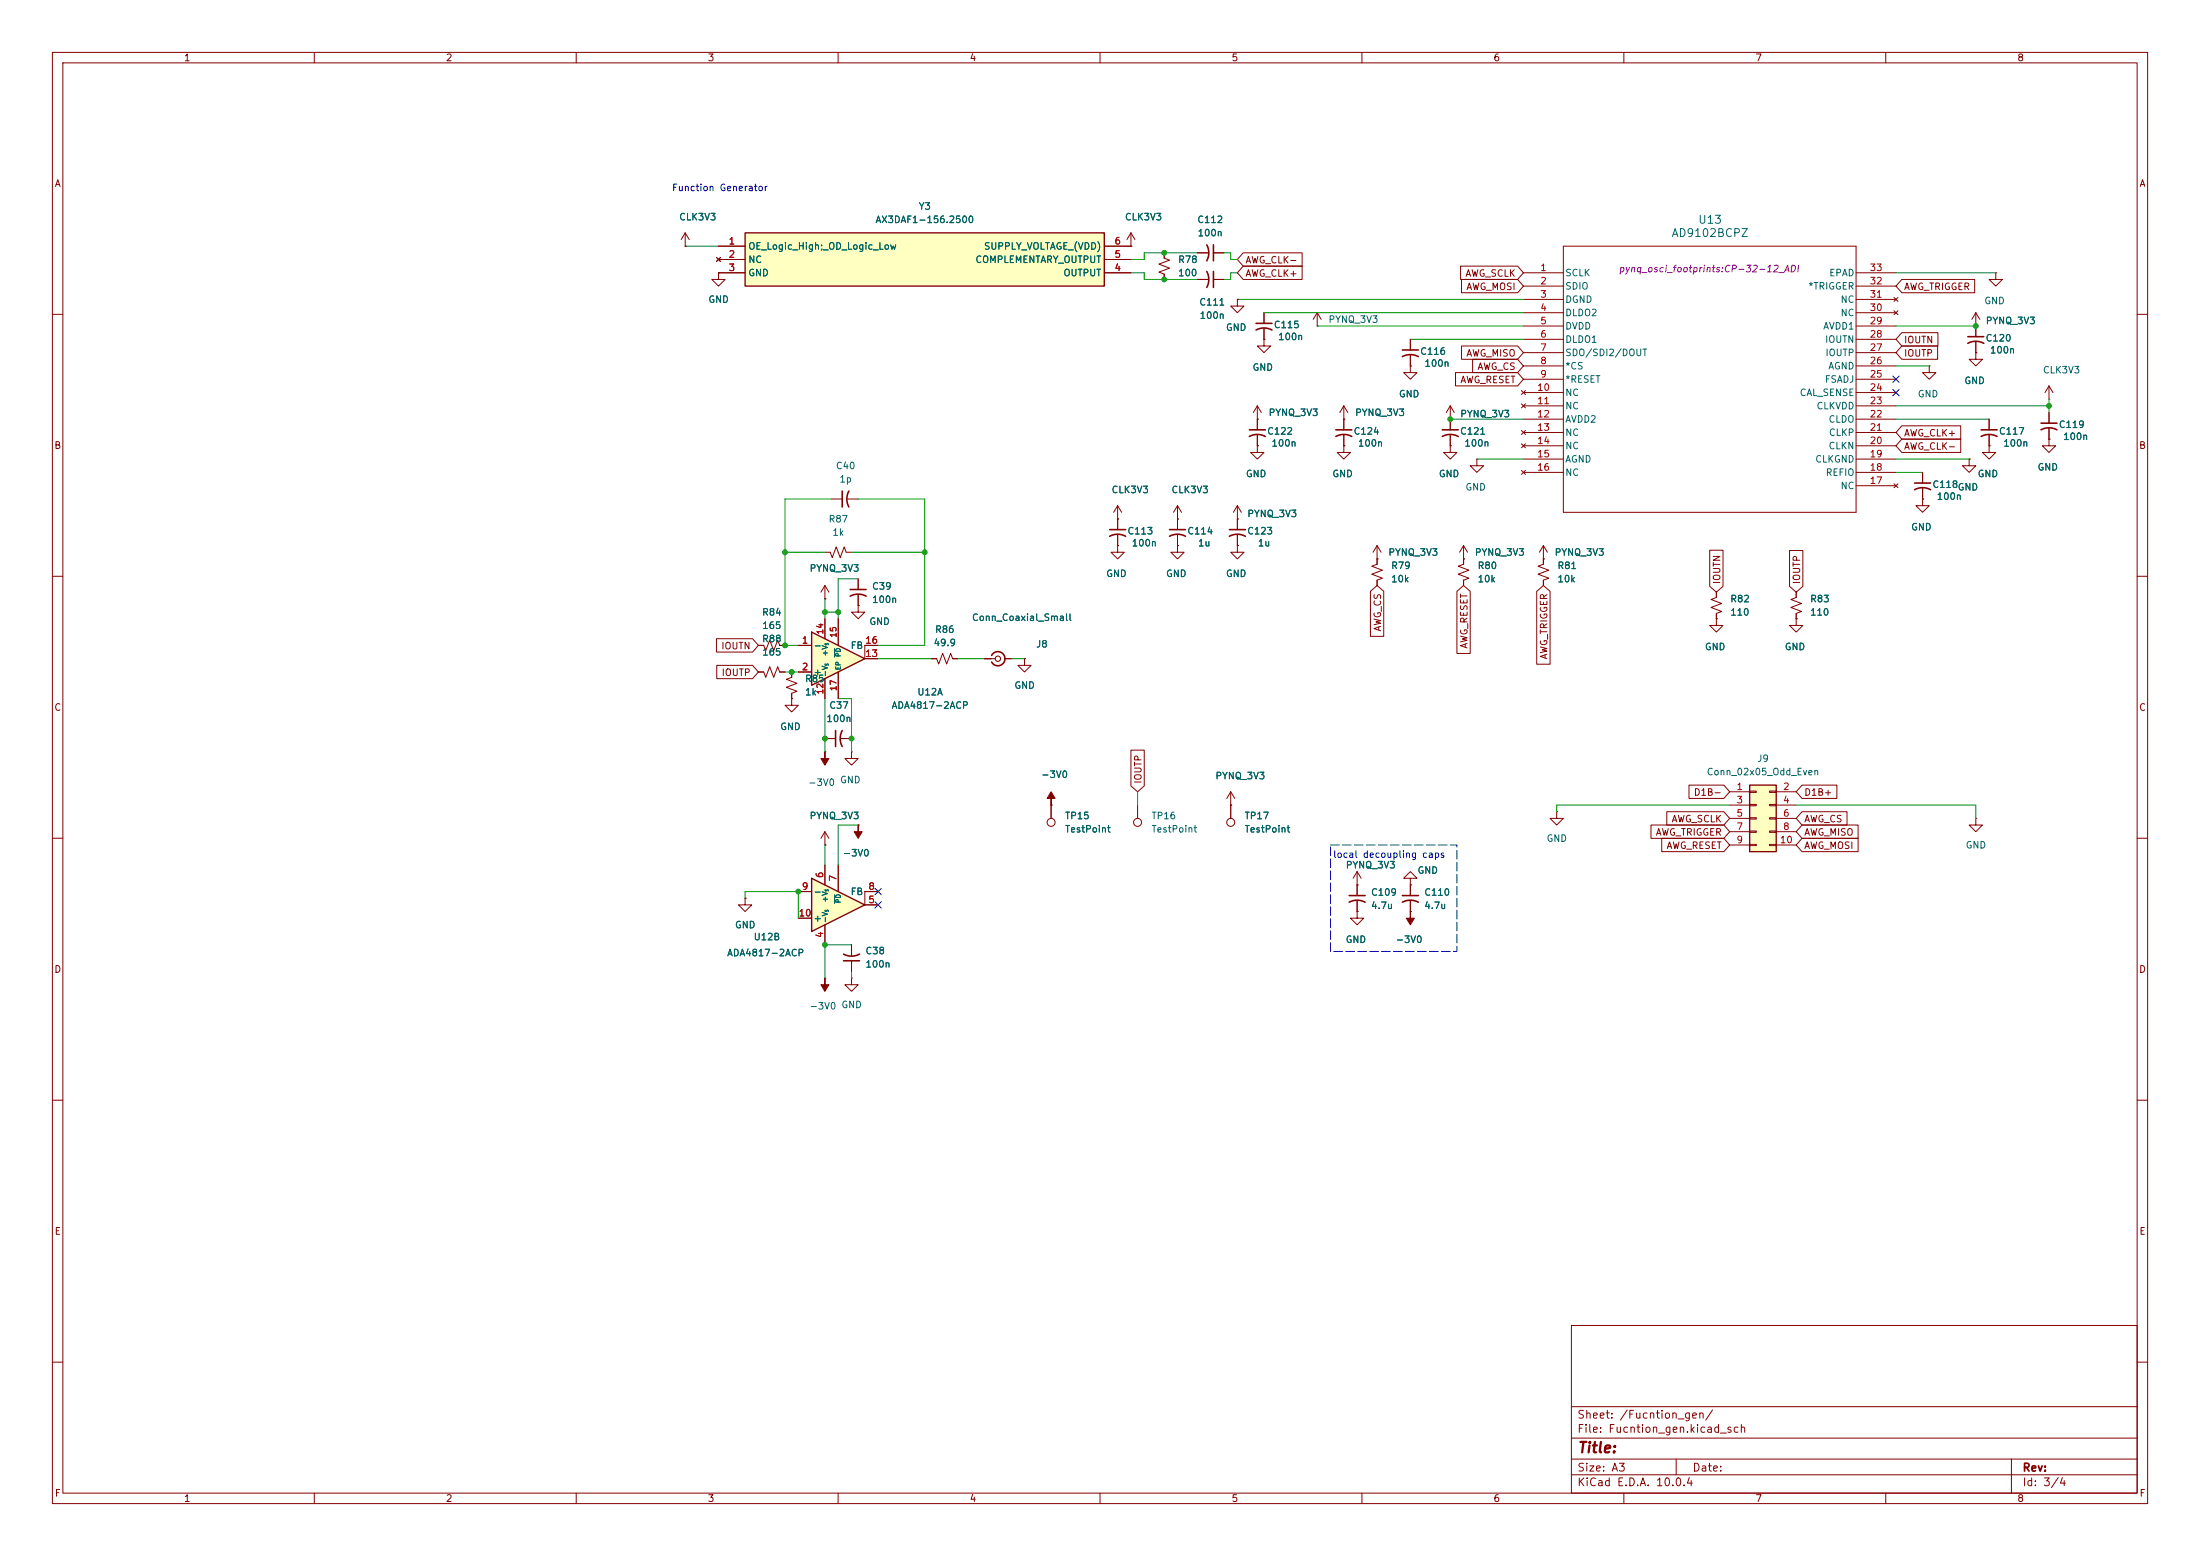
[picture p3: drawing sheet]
<svg xmlns="http://www.w3.org/2000/svg" width="420mm" height="297mm" viewBox="0 0 420 297" stroke-linecap="round" stroke-linejoin="round" font-family="sans-serif">
<g fill="none" stroke="#840000" stroke-width=".19">
<path d="M10 10h400v277h-400zM12 12h396v273h-396zM60 10v2M110 10v2M160 10v2M210 10v2M260 10v2M310 10v2M360 10v2M137.2 52.1v1.2h1.2l-1.2 1.3-1.3-1.3h1.3M137.2 52.1h.1M228.6 53.3h2"/>
<path d="M231.6 53.3h2.1M10 60h2M391.2 78.7v2.1M408 60h2M391.2 81.8v2M10 110h2M408 110h2M10 160h2M408 160h2M10 210h2M408 210h2M300 253h108v32h-108z"/>
<path d="M10 260h2M300 278.5h108M300 274.5h108M300 268.5h108M320 278.5v3M384 278.5v6.5M408 260h2M60 285v2M110 285v2M160 285v2M210 285v2M260 285v2"/>
<path d="M300 281.5h108M310 285v2M360 285v2"/>
</g>
<path d="M230.4 51.8a3.2 3.2 0 0 1 0 3.1M231.6 51.8v3.1M389.6 82a3.2 3.2 0 0 1 3.1 0M389.6 80.8h3.1" fill="none" stroke="#840000" stroke-width=".3"/>
<path d="M142.2 44.5h68.6v10.1h-68.6z" fill="#ffffc2"/>
<path d="M142.2 44.5h68.6v10.1h-68.6z" fill="none" stroke="#840000" stroke-width=".25"/>
<g fill="none" stroke="#840000" stroke-width=".19">
<path d="M130.8 47h.1M130.8 44.5l-.8 1.2M130.8 44.5l.8 1.2M130.8 44.5v2.5M136.8 49.1l.7 .8M137.2 47h5M137.2 49.5h5M137.2 52.1h5M137.5 49.1l-.7 .8M210.8 47h5.1M210.8 49.5h5.1M210.8 52.1h5.1"/>
<path d="M391.2 76.2h.1M391.2 73.7l-.8 1.2M391.2 73.7l.7 1.2M391.2 73.7v2.5M158.7 95.3h2.1M161.8 95.3h2M379.7 85.1v1.3h1.3l-1.3 1.2-1.2-1.2h1.2M379.7 85.1h.1M157.5 105.4h1l.4 1 .7-2 .8 2 .8-2 .3 1h1.1M157.5 114.3h.1M157.5 111.8l-.8 1.2M157.5 111.8l.7 1.2"/>
<path d="M157.5 111.8v2.5M294.6 106.7h.1M294.6 104.1l-.7 1.3M294.6 104.1l.8 1.3M294.6 104.1v2.6"/>
</g>
<path d="M160.8 93.7v3.1M162.1 93.7a3.2 3.2 0 0 0 0 3.1" fill="none" stroke="#840000" stroke-width=".3"/>
<path d="M334 149.9h5.1v12.7h-5.1z" fill="#ffffc2"/>
<path d="M334 149.9h5.1v12.7h-5.1z" fill="none" stroke="#840000" stroke-width=".25"/>
<g fill="none" stroke="#840000" stroke-width=".19">
<path d="M290.8 52.1h7.6M290.8 54.6h7.6M290.8 59.7h7.6M290.8 57.2h7.6M298.4 47h55.9v50.8h-55.9zM354.3 52.1h7.6M354.3 54.6h7.6M354.3 59.7h7.6M354.3 57.2h7.6M361.6 59.3l.7 .8M361.6 56.8l.7 .7M362.3 59.3l-.7 .8"/>
<path d="M362.3 56.8l-.7 .7M290.4 74.5l.8 .8M290.4 77.1l.8 .8M290.8 62.2h7.6M290.8 67.3h7.6M290.8 74.9h7.6M290.8 77.5h7.6M290.8 72.4h7.6M290.8 64.8h7.6M290.8 69.9h7.6M291.2 74.5l-.8 .8M291.2 77.1l-.8 .8"/>
<path d="M354.3 62.2h7.6M354.3 67.3h7.6M354.3 74.9h7.6M354.3 77.5h7.6M354.3 72.4h7.6M354.3 64.8h7.6M354.3 69.9h7.6M290.4 82.2l.8 .7M290.4 84.7l.8 .8M290.4 89.8l.8 .8M290.8 80h7.6M290.8 82.6h7.6"/>
<path d="M290.8 85.1h7.6M290.8 90.2h7.6M290.8 87.6h7.6M291.2 82.2l-.8 .7M291.2 84.7l-.8 .8M291.2 89.8l-.8 .8M354.3 80h7.6M354.3 82.6h7.6M354.3 85.1h7.6M354.3 90.2h7.6M354.3 92.7h7.6M354.3 87.6h7.6"/>
<path d="M361.6 92.3l.7 .8M362.3 92.3l-.7 .8M294.6 106.7v1l-1 .4 2.1 .7-2.1 .8 2.1 .8-1.1 .3v1.1M327.7 118.1v1.3h1.2l-1.2 1.3-1.3-1.3h1.3M327.7 118.1h.1M327.7 113v1l-1.1 .4 2.1 .8-2.1 .8 2.1 .7-1 .4v1M342.9 118.1v1.3h1.3l-1.3 1.3-1.3-1.3h1.3M342.9 118.1h.1M342.9 113v1l-1 .4 2 .8-2 .8 2 .7-1 .4v1M330.2 151.1h3.8M330.2 153.7h3.8M330.2 156.2h3.8"/>
<path d="M330.2 158.8h3.8M334 151h1.3v.3h-1.3zM334 153.5h1.3v.3h-1.3zM334 156.1h1.3v.2h-1.3zM334 158.6h1.3v.3h-1.3zM337.8 151h1.3v.3h-1.3zM337.8 153.5h1.3v.3h-1.3zM337.8 156.1h1.3v.2h-1.3zM337.8 158.6h1.3v.3h-1.3zM339.1 151.1h3.8M339.1 153.7h3.8M339.1 156.2h3.8"/>
<path d="M339.1 158.8h3.8M330.2 161.3h3.8M334 161.2h1.3v.2h-1.3zM337.8 161.2h1.3v.2h-1.3zM339.1 161.3h3.8"/>
</g>
<path d="M154.9 167.6l10.2 5.1-10.2 5.1z" fill="#ffffc2"/>
<path d="M154.9 167.6l10.2 5.1-10.2 5.1z" fill="none" stroke="#840000" stroke-width=".25"/>
<g fill="none" stroke="#840000" stroke-width=".19">
<path d="M163.8 115.6v1.2h1.3l-1.3 1.3-1.2-1.3h1.2M163.8 115.6h.1M163.8 110.5v2M163.8 113.5v2.1M144.8 123.2h1l.4 1 .7-2 .8 2 .8-2 .3 1h1.1M177.8 125.7h1l.4 1 .8-2 .7 2 .8-2 .4 1h1M157.5 141h2M160.5 141h2.1M297.2 154.9v1.3h1.2l-1.2 1.3-1.3-1.3h1.3M297.2 154.9h.1M142.2 171.5v1.2h1.3l-1.3 1.3-1.2-1.3h1.2M142.2 171.5h.1"/>
<path d="M152.4 170.2h2.5M152.4 175.3h2.5M157.5 165.1v3.8M157.5 176.5v3.8M160 165.1v5.1M167.6 170.2h-2.5v2.5h2.5"/>
</g>
<path d="M159.3 170.8v1.6" fill="none" stroke="#006464" stroke-width=".19"/>
<path d="M162.3 113.8a3.2 3.2 0 0 1 3.1 0M162.3 112.5h3.1M159.5 139.4v3.1M160.8 139.4a3.2 3.2 0 0 0 0 3.1" fill="none" stroke="#840000" stroke-width=".3"/>
<path d="M154.9 120.7l10.2 5-10.2 5.1z" fill="#ffffc2"/>
<path d="M154.9 120.7l10.2 5-10.2 5.1z" fill="none" stroke="#840000" stroke-width=".25"/>
<g fill="none" stroke="#840000" stroke-width=".19">
<path d="M130.8 47h.1M136.8 49.1l.7 .8M137.2 52.1h.1M137.2 47h5M137.2 49.5h5M137.2 52.1h5M137.5 49.1l-.7 .8M210.8 47h5.1M210.8 49.5h5.1M210.8 52.1h5.1M215.9 47h.1M215.9 44.5l-.8 1.2"/>
<path d="M215.9 44.5l.8 1.2M215.9 44.5v2.5M222.2 48.3v1l1.1 .4-2.1 .7 2.1 .8-2.1 .7 1 .4v1M228.6 48.3h2M228.6 53.3h2M231.6 48.3h2.1M231.6 53.3h2.1M236.2 57.2v1.2h1.3l-1.3 1.3-1.3-1.3h1.3M236.2 57.2h.1M237.3 50.8h11.3v2.5h-11.3l-1.1-1.2zM237.3 48.3h11.3v2.5h-11.3l-1.1-1.3zM241.3 59.7v2"/>
<path d="M251.5 59.7l-.8 1.3M251.5 59.7l.7 1.3M251.5 59.7v2.5M278.8 50.8h10.9l1.1 1.3-1.1 1.2h-10.9zM279 53.3h10.7l1.1 1.3-1.1 1.3h-10.7zM363.1 53.3h13.9v2.6h-13.9l-1.2-1.3zM377.2 59.7l-.8 1.3M377.2 59.7l.8 1.3M377.2 59.7v4.6M381 52.1v1.2h1.3l-1.3 1.3-1.3-1.3h1.3M381 52.1h.1M240 77.5l-.7 1.2"/>
<path d="M240 77.5l.8 1.2M240 77.5v4.5M241.3 64.8v1.2h1.3l-1.3 1.3-1.3-1.3h1.3M241.3 64.8h.1M241.3 62.7v2.1M251.5 62.2h.1M256.5 77.5l-.7 1.2M256.5 77.5l.8 1.2M256.5 77.5v4.5M269.2 69.9v1.2h1.3l-1.3 1.3-1.2-1.3h1.2M269.2 69.9h.1M269.2 64.8v2"/>
<path d="M269.2 67.8v2.1M276.9 77.5l-.8 1.2M276.9 77.5l.7 1.2M276.9 77.5v4.5M277.9 71.1h11.8l1.1 1.3-1.1 1.3h-11.8zM279 66h10.7l1.1 1.3-1.1 1.3h-10.7zM281.1 68.6h8.6l1.1 1.3-1.1 1.2h-8.6zM363.1 63.5h6.9v2.5h-6.9l-1.2-1.2zM363.1 66h6.8v2.6h-6.8l-1.2-1.3zM368.3 69.9v1.2h1.3l-1.3 1.3-1.3-1.3h1.3M368.3 69.9h.1M377.2 67.3v1.3h1.3l-1.3 1.3-1.3-1.3h1.3"/>
<path d="M377.2 67.3h.1M377.2 62.2h.1M377.2 65.3v2M391.2 78.7v2.1M213.4 99.1h.1M213.4 96.5v4.6M213.4 96.5l-.8 1.3M213.4 96.5l.7 1.3M224.8 99.1h.1M224.8 96.5v4.6M224.8 96.5l-.8 1.3M224.8 96.5l.8 1.3"/>
<path d="M236.2 99.1h.1M236.2 96.5l-.7 1.3M236.2 96.5l.8 1.3M236.2 96.5v4.6M240 85.1v1.3h1.3l-1.3 1.2-1.2-1.2h1.2M240 85.1h.1M240 80h.1M240 83.1v2M256.5 80h.1M256.5 85.1v1.3h1.3l-1.3 1.2-1.2-1.2h1.2M256.5 85.1h.1M256.5 83.1v2"/>
<path d="M276.9 80h.1M276.9 85.1v1.3h1.2l-1.2 1.2-1.3-1.2h1.3M276.9 85.1h.1M276.9 83.1v2M281.9 87.6v1.3h1.3l-1.3 1.3-1.2-1.3h1.2M281.9 87.6h.1M363.1 81.3h11.2v2.5h-11.2l-1.2-1.2zM363.1 83.8h11.2v2.6h-11.2l-1.2-1.3zM367 95.3v1.2h1.3l-1.3 1.3-1.2-1.3h1.2M367 95.3h.1M367 90.2v2M367 93.2v2.1"/>
<path d="M375.9 87.6v1.3h1.3l-1.3 1.3-1.3-1.3h1.3M375.9 87.6h.1M379.7 85.1h.1M379.7 80v2M379.7 83.1v2M391.2 83.8v1.3h1.2l-1.2 1.3-1.3-1.3h1.3M391.2 83.8h.1M391.2 81.8v2M157.5 114.3h.1M157.5 118.1v3.8M160 118.1v5.1M163.8 115.6h.1"/>
<path d="M163.8 110.5v2M163.8 113.5v2.1M213.4 104.1v1.3h1.2l-1.2 1.3-1.3-1.3h1.3M213.4 104.1h.1M213.4 102.1v2M224.8 104.1v1.3h1.3l-1.3 1.3-1.3-1.3h1.3M224.8 104.1h.1M224.8 102.1v2M236.2 104.1v1.3h1.3l-1.3 1.3-1.3-1.3h1.3M236.2 104.1h.1M236.2 102.1v2M261.6 112.9l1.3-1.1 1.3 1.1v8.6h-2.6z"/>
<path d="M262.9 104.1v3.6l-1 .4 2 .7-2 .8 2 .8-1 .3v1.1M262.9 106.7h.1M262.9 104.1l-.8 1.3M262.9 104.1l.8 1.3M278.1 112.9l1.3-1.1 1.3 1.1v11.8h-2.6zM279.4 104.1v3.6l-1 .4 2 .7-2 .8 2 .8-1 .3v1.1M279.4 106.7h.1M279.4 104.1l-.8 1.3M279.4 104.1l.8 1.3M293.4 112.9l1.2-1.1 1.3 1.1v13.9h-2.5zM294.6 106.7h.1M294.6 106.7v1"/>
<path d="M294.6 110.7v1.1M326.4 105h2.5v6.9l-1.2 1.1-1.3-1.1zM327.7 118.1h.1M327.7 113v1M327.7 117.1v1M341.6 105.1h2.6v6.8l-1.3 1.1-1.3-1.1zM342.9 118.1h.1M342.9 113v1M342.9 117.1v1M136.8 121.9h6.9l1.1 1.3-1.1 1.3h-6.9zM136.8 127h6.9l1.1 1.3-1.1 1.2h-6.9zM144.8 128.3h1l.4 1 .7-2 .8 2 .8-2 .3 1h1.1"/>
<path d="M144.8 123.2h1M148.8 123.2h1.1M151.1 128.3v1l-1 .4 2 .7-2 .8 2 .8-1 .3v1.1M151.1 133.4v1.2h1.3l-1.3 1.3-1.2-1.3h1.2M151.1 133.4h.1M152.4 123.2h2.5M152.4 128.3h2.5M157.5 129.5v3.9M160 128.3v5.1M167.6 123.2h-2.5v2.5h2.5M177.8 125.7h1M181.9 125.7h1"/>
<path d="M188 125.7h2M191.8 125.7h1.2M195.6 125.7v1.3h1.2l-1.2 1.3-1.3-1.3h1.3M195.6 125.7h.1M157.5 143.5h.1M157.5 158.8v2.5M157.5 158.8l-.8 1.2M157.5 158.8l.7 1.2M157.5 141h2M160.5 141h2.1M162.6 143.5v1.3h1.2l-1.2 1.3-1.3-1.3h1.3M162.6 143.5h.1"/>
<path d="M163.8 157.5h.1M200.7 153.7h.1M200.7 153.7v2.5M215.9 143.2h2.5v6.8l-1.2 1.1-1.3-1.1zM217.2 153.7v2.5M234.9 153.7h.1M234.9 151.1l-.7 1.3M234.9 151.1l.8 1.3M234.9 151.1v5.1M315.2 157.5h13.9l1.1 1.3-1.1 1.2h-13.9zM318.2 154.9h10.9l1.1 1.3-1.1 1.3h-10.9zM322.4 149.9h6.7l1.1 1.2-1.1 1.3h-6.7z"/>
<path d="M344 149.9h6.7v2.5h-6.7l-1.1-1.3zM344 154.9h8.6v2.6h-8.6l-1.1-1.3zM344 157.5h10.7v2.5h-10.7l-1.1-1.2zM377.2 156.2v1.3h1.3l-1.3 1.3-1.3-1.3h1.3M377.2 156.2h.1M142.2 171.5h.1M152.4 170.2h2.5M152.4 175.3h2.5M157.5 161.3h.1M157.5 165.1v3.8M157.5 176.5v3.8M160 165.1v5.1"/>
<path d="M165.1 170.2h2.5M165.1 172.7h2.5M259.1 168.9h.1M259.1 174v1.3h1.2l-1.2 1.2-1.3-1.2h1.3M259.1 174h.1M259.1 166.4l-.8 1.2M259.1 166.4l.7 1.2M259.1 166.4v4.5M259.1 172v2M269.2 167.6h1.3l-1.3-1.2-1.2 1.2h1.2v1.3M269.2 168.9h.1M269.2 174h.1"/>
<path d="M269.2 168.9v2M269.2 172v2M317.2 160h11.9l1.1 1.3-1.1 1.3h-11.9zM344 160h10.7v2.6h-10.7l-1.1-1.3zM157.5 186.7h.1M162.6 186.7v1.3h1.2l-1.2 1.2-1.3-1.2h1.3M162.6 186.7h.1M162.6 180.3v2.1M162.6 183.4v2"/>
<circle cx="200.7" cy="157" r=".76"/>
<circle cx="217.2" cy="157" r=".76"/>
<circle cx="234.9" cy="157" r=".76"/>
</g>
<path d="M159.3 123.8v1.6M159.3 170.8v1.6" fill="none" stroke="#006464" stroke-width=".19"/>
<g fill="none" stroke="#840000" stroke-width=".3">
<path d="M230.4 46.7a3.2 3.2 0 0 1 0 3.1M231.6 46.7v3.1M239.8 63a3.2 3.2 0 0 1 3 0M239.8 61.7h3M267.7 68.1a3.2 3.2 0 0 1 3.1 0M267.7 66.8h3.1M375.7 65.5a3.2 3.2 0 0 1 3 0M375.7 64.3h3M238.5 83.3a3.2 3.2 0 0 1 3.1 0M238.5 82h3.1M255 83.3a3.2 3.2 0 0 1 3.1 0M255 82h3.1"/>
<path d="M275.3 83.3a3.2 3.2 0 0 1 3.1 0M275.3 82h3.1M365.5 93.5a3.2 3.2 0 0 1 3.1 0M365.5 92.2h3.1M378.2 83.3a3.2 3.2 0 0 1 3.1 0M378.2 82h3.1M211.8 102.4a3.2 3.2 0 0 1 3.1 0M211.8 101.1h3.1M223.3 102.4a3.2 3.2 0 0 1 3 0M223.3 101.1h3M234.7 102.4a3.2 3.2 0 0 1 3 0M234.7 101.1h3"/>
<path d="M189.3 125.1a1.35 1.35 0 0 1 2.1-.4 1.35 1.35 0 0 1 0 2.1 1.35 1.35 0 0 1-2.1-.4M257.6 172.2a3.2 3.2 0 0 1 3 0M257.6 170.9h3M267.7 172.2a3.2 3.2 0 0 1 3.1 0M267.7 170.9h3.1M161 182.1a3.2 3.2 0 0 0 3.1 0M161 183.4h3.1"/>
</g>
<g fill="#840000" stroke="#840000" stroke-width=".19">
<path d="M157.5 186.7v1.3h.7l-.7 1.2-.8-1.2h.8z"/>
<path d="M157.5 143.5v1.3h.7l-.7 1.3-.8-1.3h.8z"/>
<path d="M163.8 157.5v1.3h.8l-.8 1.2-.7-1.2h.7z"/>
<path d="M200.7 151.1l.7 1.3h-.7v1.3v-1.3h-.8z"/>
<path d="M269.2 174v1.3h.8l-.8 1.2-.7-1.2h.7z"/>
</g>
<circle cx="190.5" cy="125.7" r=".51" fill="none" stroke="#840000" stroke-width=".2"/>
<g fill="none" stroke="#009600" stroke-width=".19">
<path d="M130.8 47h6.4M215.9 52.1h2.5v1.2h10.2M228.6 48.3h-10.2v1.2h-2.5M233.7 48.3h1.2v1.2h1.3M236.2 52.1h-1.3v1.2h-1.2M236.2 57.2h54.6M241.3 59.7h49.5M361.9 52.1h19.1M251.5 62.2h39.3M269.2 64.8h21.6M361.9 62.2h15.3M361.9 77.5h29.3"/>
<path d="M361.9 69.9h6.4M391.2 76.2v2.5M158.7 95.3h-8.8v27.9h2.5M163.8 95.3h12.7v27.9h-8.9M276.9 80h13.9M281.9 87.6h8.9M361.9 80h17.8M361.9 87.6h14M361.9 90.2h5.1M149.9 105.4h7.6M157.5 114.3v3.8M157.5 116.8h2.5"/>
<path d="M162.6 105.4h13.9M163.8 110.5h-3.8v7.6M149.9 128.3h2.5M157.5 133.4v10.1M160 133.4h2.6v10.1M167.6 125.7h10.2M182.9 125.7h5.1M193 125.7h2.6M163.8 157.5h-3.8v7.6M217.2 151.1v2.6M330.2 153.7h-33v1.2M342.9 153.7h34.3v2.5"/>
<path d="M142.2 171.5v-1.3h10.2v5.1M157.5 161.3v3.8M162.6 185.4v1.3M162.6 180.3h-5.1v6.4"/>
</g>
<path d="M361.3 74.3l1.3 1.2M361.3 71.8l1.3 1.2M362.6 74.3l-1.3 1.2M362.6 71.8l-1.3 1.2M167 172.1l1.2 1.2M167 169.6l1.2 1.2M168.2 172.1l-1.2 1.2M168.2 169.6l-1.2 1.2" fill="none" stroke="#000084" stroke-width=".19"/>
<path d="M254 161.3h24.1v20.3h-24.1z" fill="none" stroke="#0000c2" stroke-width=".19" stroke-dasharray="1.7 .6"/>
<g fill="#009600" stroke="#009600" stroke-width=".19">
<circle cx="160" cy="116.8" r=".46"/>
<circle cx="149.9" cy="105.4" r=".46"/>
<circle cx="157.5" cy="116.8" r=".46"/>
<circle cx="176.5" cy="105.4" r=".46"/>
<circle cx="276.9" cy="80" r=".46"/>
<circle cx="222.2" cy="48.3" r=".46"/>
<circle cx="157.5" cy="141" r=".46"/>
<circle cx="157.5" cy="180.3" r=".46"/>
<circle cx="151.1" cy="128.3" r=".46"/>
<circle cx="149.9" cy="123.2" r=".46"/>
<circle cx="162.6" cy="141" r=".46"/>
<circle cx="152.4" cy="170.2" r=".46"/>
<circle cx="222.2" cy="53.3" r=".46"/>
<circle cx="377.2" cy="62.2" r=".46"/>
<circle cx="391.2" cy="77.5" r=".46"/>
</g>
<text font-size="2" fill="#840000" x="301" y="277.8">Title:</text>
<g font-size="1.5" fill="#006464">
<text x="319" y="45.6">AD9102BCPZ</text>
<text x="324.1" y="43.1">U13</text>
</g>
<g font-size="1.5" fill="#840000">
<text x="301" y="273.8">File: Fucntion_gen.kicad_sch</text>
<text x="301" y="271.1">Sheet: /Fucntion_gen/</text>
<text x="301" y="281.2">Size: A3</text>
<text x="323" y="281.2">Date:</text>
<text x="386" y="281.2">Rev:</text>
<text x="301" y="284">KiCad E.D.A. 10.0.4</text>
<text x="386" y="284">Id: 3/4</text>
</g>
<g font-size="1.3" fill="#840000">
<text x="35" y="12">1</text>
<text x="85" y="12">2</text>
<text x="135" y="12">3</text>
<text x="185" y="12">4</text>
<text x="235" y="12">5</text>
<text x="285" y="12">6</text>
<text x="335" y="12">7</text>
<text x="385" y="12">8</text>
<text x="10.3" y="36">A</text>
<text x="408.3" y="36">A</text>
<text x="237.6" y="53.1">AWG_CLK+</text>
<text x="237.6" y="50.6">AWG_CLK-</text>
<text x="279.6" y="53.1">AWG_SCLK</text>
<text x="279.8" y="55.7">AWG_MOSI</text>
<text x="363.4" y="55.7">AWG_TRIGGER</text>
<text x="363.4" y="65.8">IOUTN</text>
<text x="279.8" y="68.4">AWG_MISO</text>
<text x="281.9" y="70.9">AWG_CS</text>
<text x="363.4" y="68.4">IOUTP</text>
<text x="278.7" y="73.5">AWG_RESET</text>
<text x="363.4" y="83.6">AWG_CLK+</text>
<text x="10.3" y="86">B</text>
<text x="363.4" y="86.2">AWG_CLK-</text>
<text x="408.2" y="86">B</text>
<text x="328.7" y="111.6" transform="rotate(-90 328.7 111.6)">IOUTN</text>
<text x="344" y="111.6" transform="rotate(-90 344 111.6)">IOUTP</text>
<text x="137.6" y="124.3">IOUTN</text>
<text x="264" y="120.6" transform="rotate(-90 264 120.6)">AWG_CS</text>
<text x="280.5" y="123.9" transform="rotate(-90 280.5 123.9)">AWG_RESET</text>
<text x="295.7" y="126" transform="rotate(-90 295.7 126)">AWG_TRIGGER</text>
<text x="137.6" y="129.3">IOUTP</text>
<text x="10.3" y="136">C</text>
<text x="408.2" y="136">C</text>
<text x="218.2" y="149.7" transform="rotate(-90 218.2 149.7)">IOUTP</text>
<text x="323.2" y="152.2">D1B-</text>
<text x="344.3" y="152.2">D1B+</text>
<text x="316" y="159.8">AWG_TRIGGER</text>
<text x="319" y="157.3">AWG_SCLK</text>
<text x="344.3" y="157.3">AWG_CS</text>
<text x="344.3" y="159.8">AWG_MISO</text>
<text x="318" y="162.4">AWG_RESET</text>
<text x="344.3" y="162.4">AWG_MOSI</text>
<text x="10.3" y="186">D</text>
<text x="408.2" y="186">D</text>
<text x="10.3" y="236">E</text>
<text x="408.3" y="236">E</text>
<text x="10.3" y="286">F</text>
<text x="35" y="287">1</text>
<text x="85" y="287">2</text>
<text x="135" y="287">3</text>
<text x="185" y="287">4</text>
<text x="235" y="287">5</text>
<text x="285" y="287">6</text>
<text x="335" y="287">7</text>
<text x="385" y="287">8</text>
<text x="408.3" y="286">F</text>
</g>
<g font-size="1.3" fill="#0000c2">
<text x="128.2" y="36.8">Function Generator</text>
<text x="254.4" y="164">local decoupling caps</text>
</g>
<g font-size="1.3" fill="#006464">
<text x="175.3" y="40.3">Y3</text>
<text x="129.5" y="42.4">CLK3V3</text>
<text x="142.7" y="48">OE_Logic_High;_OD_Logic_Low</text>
<text x="167" y="42.9">AX3DAF1-156.2500</text>
<text x="187.7" y="48">SUPPLY_VOLTAGE_(VDD)</text>
<text x="214.6" y="42.4">CLK3V3</text>
<text x="228.5" y="42.9">C112</text>
<text x="228.5" y="45.4">100n</text>
<text x="142.7" y="50.5">NC</text>
<text x="142.7" y="53">GND</text>
<text x="186.1" y="50.5">COMPLEMENTARY_OUTPUT</text>
<text x="202.9" y="53">OUTPUT</text>
<text x="224.8" y="53">100</text>
<text x="224.8" y="50.5">R78</text>
<text x="298.7" y="53">SCLK</text>
<text x="349.1" y="53">EPAD</text>
<text x="135.1" y="58.1">GND</text>
<text x="228.8" y="58.6">C111</text>
<text x="298.7" y="55.6">SDIO</text>
<text x="298.7" y="58.1">DGND</text>
<text x="345.1" y="55.6">*TRIGGER</text>
<text x="351.3" y="58.1">NC</text>
<text x="378.7" y="58.4">GND</text>
<text x="228.9" y="61.2">100n</text>
<text x="233.9" y="63.5">GND</text>
<text x="243.1" y="62.9">C115</text>
<text x="243.9" y="65.2">100n</text>
<text x="253.5" y="61.9">PYNQ_3V3</text>
<text x="298.7" y="63.2">DVDD</text>
<text x="298.7" y="60.7">DLDO2</text>
<text x="298.7" y="65.7">DLDO1</text>
<text x="347.9" y="63.2">AVDD1</text>
<text x="348.3" y="65.7">IOUTN</text>
<text x="351.3" y="60.7">NC</text>
<text x="379" y="65.5">C120</text>
<text x="379" y="62.2">PYNQ_3V3</text>
<text x="239" y="71.1">GND</text>
<text x="271" y="68">C116</text>
<text x="271.8" y="70.3">100n</text>
<text x="298.7" y="68.3">SDO/SDI2/DOUT</text>
<text x="298.7" y="70.8">*CS</text>
<text x="348.4" y="68.3">IOUTP</text>
<text x="348.9" y="70.8">AGND</text>
<text x="379.8" y="67.8">100n</text>
<text x="389.9" y="71.6">CLK3V3</text>
<text x="266.9" y="76.2">GND</text>
<text x="298.7" y="75.9">NC</text>
<text x="298.7" y="73.4">*RESET</text>
<text x="343.5" y="75.9">CAL_SENSE</text>
<text x="348.2" y="73.4">FSADJ</text>
<text x="366" y="76.2">GND</text>
<text x="374.9" y="73.6">GND</text>
<text x="241.8" y="83.3">C122</text>
<text x="242.1" y="79.7">PYNQ_3V3</text>
<text x="258.3" y="83.3">C124</text>
<text x="258.6" y="79.7">PYNQ_3V3</text>
<text x="278.6" y="83.3">C121</text>
<text x="278.6" y="80">PYNQ_3V3</text>
<text x="298.7" y="78.4">NC</text>
<text x="298.7" y="81">AVDD2</text>
<text x="298.7" y="83.5">NC</text>
<text x="346.7" y="78.4">CLKVDD</text>
<text x="349" y="81">CLDO</text>
<text x="349" y="83.5">CLKP</text>
<text x="381.5" y="83.3">C117</text>
<text x="392.9" y="82">C119</text>
<text x="159.5" y="89.9">C40</text>
<text x="242.6" y="85.6">100n</text>
<text x="259.1" y="85.6">100n</text>
<text x="279.4" y="85.6">100n</text>
<text x="298.7" y="86.1">NC</text>
<text x="298.7" y="88.6">AGND</text>
<text x="346.4" y="88.6">CLKGND</text>
<text x="349" y="86.1">CLKN</text>
<text x="382.3" y="85.6">100n</text>
<text x="393.7" y="84.3">100n</text>
<text x="160.1" y="92.4">1p</text>
<text x="212.1" y="94.4">CLK3V3</text>
<text x="223.5" y="94.4">CLK3V3</text>
<text x="237.7" y="91.4">GND</text>
<text x="254.2" y="91.4">GND</text>
<text x="274.6" y="91.4">GND</text>
<text x="279.6" y="93.9">GND</text>
<text x="298.7" y="91.1">NC</text>
<text x="348.4" y="91.1">REFIO</text>
<text x="351.3" y="93.7">NC</text>
<text x="368.8" y="93.4">C118</text>
<text x="369.6" y="95.7">100n</text>
<text x="373.6" y="93.9">GND</text>
<text x="377.4" y="91.4">GND</text>
<text x="388.9" y="90.1">GND</text>
<text x="158.1" y="100">R87</text>
<text x="238" y="99">PYNQ_3V3</text>
<text x="364.7" y="101.6">GND</text>
<text x="158.8" y="102.6">1k</text>
<text x="215.1" y="102.3">C113</text>
<text x="215.9" y="104.6">100n</text>
<text x="226.6" y="102.3">C114</text>
<text x="228.6" y="104.6">1u</text>
<text x="238" y="102.3">C123</text>
<text x="240" y="104.6">1u</text>
<text x="264.9" y="106.4">PYNQ_3V3</text>
<text x="281.4" y="106.4">PYNQ_3V3</text>
<text x="296.7" y="106.4">PYNQ_3V3</text>
<text x="154.4" y="109.4">PYNQ_3V3</text>
<text x="166.4" y="112.9">C39</text>
<text x="211.1" y="110.4">GND</text>
<text x="222.5" y="110.4">GND</text>
<text x="233.9" y="110.4">GND</text>
<text x="265.5" y="111.5">10k</text>
<text x="265.5" y="108.9">R79</text>
<text x="282" y="111.5">10k</text>
<text x="282" y="108.9">R80</text>
<text x="297.2" y="111.5">10k</text>
<text x="297.2" y="108.9">R81</text>
<text x="145.4" y="117.8">R84</text>
<text x="165.9" y="119.6">GND</text>
<text x="166.4" y="115.4">100n</text>
<text x="185.4" y="118.8">Conn_Coaxial_Small</text>
<text x="330.2" y="117.8">110</text>
<text x="330.2" y="115.3">R82</text>
<text x="345.4" y="117.8">110</text>
<text x="345.4" y="115.3">R83</text>
<text x="145.4" y="122.9">R88</text>
<text x="145.4" y="120.4">165</text>
<text x="145.4" y="125.4">165</text>
<text x="155.2" y="124.2">-</text>
<text x="162.3" y="124.2">FB</text>
<text x="178.1" y="123.6">49.9</text>
<text x="178.4" y="121.1">R86</text>
<text x="197.7" y="123.9">J8</text>
<text x="325.4" y="124.4">GND</text>
<text x="340.6" y="124.4">GND</text>
<text x="153.6" y="130.5">R85</text>
<text x="155.2" y="129.2">+</text>
<text x="193.5" y="131.8">GND</text>
<text x="153.6" y="133.1">1k</text>
<text x="158.2" y="135.6">C37</text>
<text x="170.1" y="135.6">ADA4817-2ACP</text>
<text x="175" y="133.1">U12A</text>
<text x="148.8" y="139.7">GND</text>
<text x="157.7" y="138.1">100n</text>
<text x="160.3" y="149.8">GND</text>
<text x="198.7" y="148.8">-3V0</text>
<text x="231.9" y="149.1">PYNQ_3V3</text>
<text x="325.7" y="148.3">Conn_02x05_Odd_Even</text>
<text x="335.4" y="145.8">J9</text>
<text x="154.2" y="150.3">-3V0</text>
<text x="154.4" y="156.7">PYNQ_3V3</text>
<text x="203.2" y="159.2">TestPoint</text>
<text x="203.2" y="156.7">TP15</text>
<text x="219.7" y="159.2">TestPoint</text>
<text x="219.7" y="156.7">TP16</text>
<text x="237.5" y="159.2">TestPoint</text>
<text x="237.5" y="156.7">TP17</text>
<text x="295.1" y="161">GND</text>
<text x="160.8" y="163.8">-3V0</text>
<text x="256.8" y="166.1">PYNQ_3V3</text>
<text x="270.5" y="167.1">GND</text>
<text x="375.2" y="162.3">GND</text>
<text x="155.2" y="171.2">-</text>
<text x="162.3" y="171.2">FB</text>
<text x="261.6" y="171.3">C109</text>
<text x="261.6" y="173.8">4.7u</text>
<text x="271.8" y="171.3">C110</text>
<text x="271.8" y="173.8">4.7u</text>
<text x="140.2" y="177.5">GND</text>
<text x="143.8" y="179.8">U12B</text>
<text x="155.2" y="176.2">+</text>
<text x="138.7" y="182.8">ADA4817-2ACP</text>
<text x="165.1" y="185">100n</text>
<text x="165.1" y="182.5">C38</text>
<text x="256.8" y="180.3">GND</text>
<text x="266.3" y="180.3">-3V0</text>
<text x="154.4" y="193">-3V0 GND</text>
</g>
<g font-size="1.3" fill="#a90000">
<text x="139" y="47">1</text>
<text x="212.7" y="47">6</text>
<text x="139" y="49.5">2</text>
<text x="139" y="52">3</text>
<text x="212.7" y="52">4</text>
<text x="212.7" y="49.5">5</text>
<text x="293.9" y="52">1</text>
<text x="356.8" y="52">33</text>
<text x="293.9" y="54.6">2</text>
<text x="293.9" y="57.1">3</text>
<text x="293.9" y="59.7">4</text>
<text x="356.8" y="59.7">30</text>
<text x="356.8" y="57.1">31</text>
<text x="356.8" y="54.6">32</text>
<text x="293.9" y="62.2">5</text>
<text x="293.9" y="64.7">6</text>
<text x="356.8" y="64.7">28</text>
<text x="356.8" y="62.2">29</text>
<text x="293.9" y="67.3">7</text>
<text x="293.9" y="69.8">8</text>
<text x="356.8" y="67.3">27</text>
<text x="356.8" y="69.8">26</text>
<text x="293.3" y="74.9">10</text>
<text x="293.3" y="77.4">11</text>
<text x="293.9" y="72.4">9</text>
<text x="356.8" y="77.4">23</text>
<text x="356.8" y="74.9">24</text>
<text x="356.8" y="72.4">25</text>
<text x="293.3" y="80">12</text>
<text x="293.3" y="82.5">13</text>
<text x="356.8" y="82.5">21</text>
<text x="356.8" y="80">22</text>
<text x="293.3" y="85.1">14</text>
<text x="293.3" y="87.6">15</text>
<text x="356.8" y="85.1">20</text>
<text x="356.8" y="87.6">19</text>
<text x="293.3" y="90.1">16</text>
<text x="356.8" y="92.7">17</text>
<text x="356.8" y="90.1">18</text>
<text x="153" y="123.2">1</text>
<text x="165.1" y="123.2">16</text>
<text x="165.1" y="125.7">13</text>
<text x="153" y="128.2">2</text>
<text x="331.4" y="151.1">1</text>
<text x="331.4" y="153.6">3</text>
<text x="340.3" y="151.1">2</text>
<text x="340.3" y="153.6">4</text>
<text x="331.4" y="156.2">5</text>
<text x="331.4" y="158.7">7</text>
<text x="331.4" y="161.3">9</text>
<text x="339.7" y="161.3">10</text>
<text x="340.3" y="156.2">6</text>
<text x="340.3" y="158.7">8</text>
<text x="157.5" y="167.7" transform="rotate(-90 157.5 167.7)">6</text>
<text x="153" y="170.2">9</text>
<text x="160" y="168.3" transform="rotate(-90 160 168.3)">7</text>
<text x="165.7" y="170.2">8</text>
<text x="165.7" y="172.7">5</text>
<text x="152.4" y="175.2">10</text>
<text x="157.5" y="179.1" transform="rotate(-90 157.5 179.1)">4</text>
</g>
<text font-size="1.3" fill="#840084" x="308.9" y="52.3">pynq_osci_footprints:CP-32-12_ADI</text>
<g font-size="1.1" fill="#a90000">
<text x="157.4" y="121.2" transform="rotate(-90 157.4 121.2)">14</text>
<text x="160" y="121.9" transform="rotate(-90 160 121.9)">15</text>
<text x="157.4" y="132.6" transform="rotate(-90 157.4 132.6)">12</text>
<text x="160" y="132" transform="rotate(-90 160 132)">17</text>
</g>
<g font-size="1" fill="#006464">
<text x="158.3" y="125.4" transform="rotate(-90 158.3 125.4)">+V</text>
<text x="158.3" y="129.3" transform="rotate(-90 158.3 129.3)">-V</text>
<text x="158.3" y="172.4" transform="rotate(-90 158.3 172.4)">+V</text>
<text x="158.3" y="176.3" transform="rotate(-90 158.3 176.3)">-V</text>
</g>
<g font-size=".9" fill="#006464">
<text x="160.7" y="125.5" transform="rotate(-90 160.7 125.5)">PD</text>
<text x="160.7" y="128" transform="rotate(-90 160.7 128)">EP</text>
<text x="160.7" y="172.5" transform="rotate(-90 160.7 172.5)">PD</text>
</g>
<g font-size=".6" fill="#006464">
<text x="158.3" y="123.2" transform="rotate(-90 158.3 123.2)">S</text>
<text x="158.3" y="127.2" transform="rotate(-90 158.3 127.2)">S</text>
<text x="158.3" y="170.2" transform="rotate(-90 158.3 170.2)">S</text>
<text x="158.3" y="174.1" transform="rotate(-90 158.3 174.1)">S</text>
</g>
</svg>
